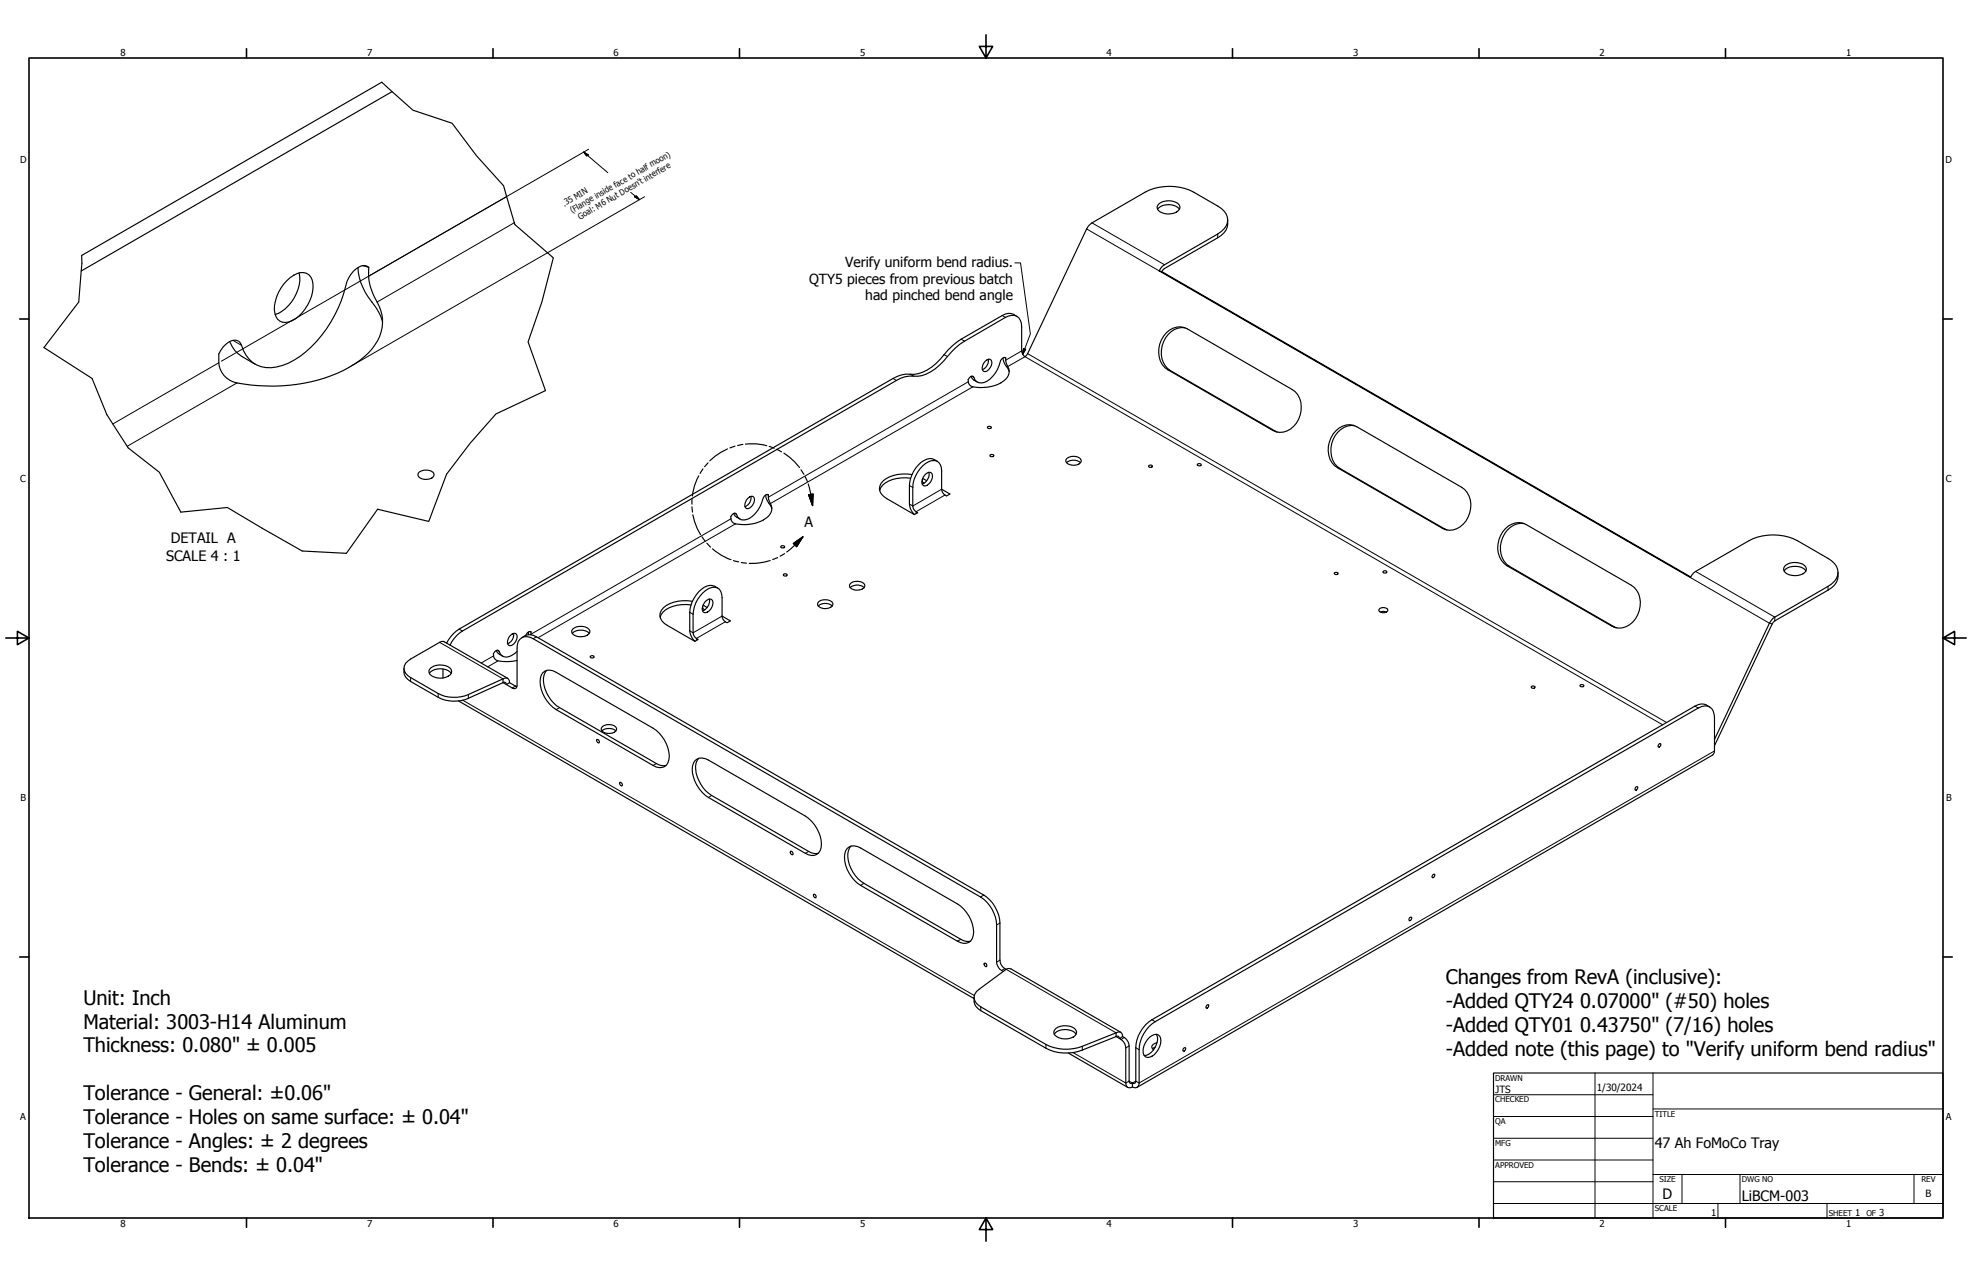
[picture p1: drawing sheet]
<svg xmlns="http://www.w3.org/2000/svg" width="864mm" height="559mm" viewBox="0 0 864 559" stroke-linecap="round" stroke-linejoin="round" font-family="sans-serif">
<!-- layer: Visible (ANSI) -->
<g fill="none" stroke="#000" stroke-width=".51">
<path d="M167.2 36l-131.4 75.9M171.7 40.1l-136.1 78.6M501.5 84.1a23.4 23.4 0 0 1 21.2 0l10.6 6.1a6.5 6.5 0 0 1 3.7 8.8l-1 1.3-2.7 2.2-23.3 13.5-.9 .6-1.5 2M506.9 91.6a6.7 6.7 0 0 1 9.6 0M507.7 89.1a6.9 6.9 0 0 1 8.8 .8 3.1 3.1 0 0 1-3.6 3.7 5.7 5.7 0 0 1-6.1-2.3l-.1-.7zM537.7 98a7 7 0 0 1-4.4 6.1l-23.3 13.5-1.2 1.3M131 119.5a17.2 17.2 0 0 1-10.5 18.2M156.8 117.2a27.9 27.9 0 0 0 7.2 16.5l2.4 4 1.1 3.2M158.8 116.3l2.7 .8M125.7 122.9a8.2 8.2 0 0 1 8.5-3.2 6.8 6.8 0 0 1 2.7 8 18.8 18.8 0 0 1-9 12.8 5 5 0 0 1-5.5 .1 5 5 0 0 1-2.3-5 18.4 18.4 0 0 1 5.6-12.7zM440.3 139l-17.9 10.4M443.9 137.7a4.9 4.9 0 0 0-5 .5l-18 10.3"/>
<path d="M98.9 150.8a4.1 4.1 0 0 1 6.4-.6 14.7 14.7 0 0 0 9.1 10.4 22.6 22.6 0 0 0 19.3-6.4 56.7 56.7 0 0 0 18.3-30.9 10.3 10.3 0 0 1 7.6-7l1.9 .8a23.8 23.8 0 0 0 3.7 15.2 17.4 17.4 0 0 1-2.3 20.5 50.6 50.6 0 0 1-29.8 15 79.8 79.8 0 0 1-30.9-.5 9.8 9.8 0 0 1-6.4-10.5v-1.8l1.9-3zM100.6 149.6a12.3 12.3 0 0 0 5.4 6.5M431.5 158.2l1.4-.9 .7 .1a3 3 0 0 1-.7 4.5 1.63 1.63 0 0 1-2.5 .4 3.6 3.6 0 0 1 1.1-4.1zM432.8 157.4a4.3 4.3 0 0 1-2.6 4.5M439.2 156.8l.5 1.9 2.3 4M439.7 156.5l.7 .2M447.4 143.1v10.6M392.6 166.6l-190.1 109.8M398.6 163.9a12.3 12.3 0 0 0-7.5 1.8l-190.1 109.8a15.1 15.1 0 0 0-5.4 6.1M424.5 165.5l.6-.6 1.1-.1a3.7 3.7 0 0 0 6 2.1 14 14 0 0 0 6-9 1.77 1.77 0 0 1 2.2-1.2l.4 2.6a5.3 5.3 0 0 1-2.5 8.4 18 18 0 0 1-13 1.4 2.44 2.44 0 0 1-.8-3.6zM425.2 164.8l1.3 1.7M432.6 186.8a1.06 1.06 0 0 1 1.5 .5 1.03 1.03 0 0 1-1.7-.2z"/>
<path d="M433.8 199.1a1.06 1.06 0 0 1 1.5 .5 1.03 1.03 0 0 1-1.8-.1zM183.6 206.7a5 5 0 0 1 6.5 .8 2.43 2.43 0 0 1-3.1 2.4 3.6 3.6 0 0 1-4-1.9zM327.5 218.2a1.78 1.78 0 0 1 2.6-.5 3.7 3.7 0 0 1-3.2 5 3.1 3.1 0 0 1 .6-4.5zM328.9 217.4a4.3 4.3 0 0 1-2.6 4.5M335.3 216.8a12.8 12.8 0 0 0 2.6 5.6l.1 .3M335.9 216.5l.6 .2M388.4 218.4l12 7M404.9 208.1a1.99 1.99 0 0 1 3.3-.6 4.2 4.2 0 0 1-3.6 5.3 3.1 3.1 0 0 1 .3-4.7zM406.8 206.8a4.6 4.6 0 0 1-2.9 5.2M409.1 201.2a6.1 6.1 0 0 0-7 2.4 14.4 14.4 0 0 0-3.8 9v8.1M412.4 214.2v-8a3.8 3.8 0 0 0-1.5-3.9 3.8 3.8 0 0 0-4.2-.1 13.7 13.7 0 0 0-7 11.3v8.1M467 202.6a4.8 4.8 0 0 1 6.2 0"/>
<path d="M467.4 200.7a4.6 4.6 0 0 1 6.1 .7 2.91 2.91 0 0 1-4 2.3 2.32 2.32 0 0 1-2.6-2.5zM503.2 203.8l1.1-.1 .4 .6a1.02 1.02 0 0 1-1.7-.2zM524.6 203.1a1.06 1.06 0 0 1 1.5 .5 1.03 1.03 0 0 1-1.8-.1zM320.5 225.5l.6-.6h1.2a3.7 3.7 0 0 0 6 2 14.3 14.3 0 0 0 6-9 1.68 1.68 0 0 1 2.2-1.2l.3 2.6a5.3 5.3 0 0 1-2.5 8.4 18 18 0 0 1-13 1.4 2.44 2.44 0 0 1-.8-3.6zM321.2 224.9l.6 1 .8 .6M342.1 239.1a1.06 1.06 0 0 1 1.6 .4 1.03 1.03 0 0 1-1.8-.1zM765.9 236.8l-23.3 13.5-.9 .6-1.4 2-232.7-134.3 1.2 .3 231.6 133.8M787.1 236.8l13.4 7.7M343.3 251.4l1-.1 .4 .5a.98 .98 0 0 1-1.7-.1zM372.3 257.4a4.6 4.6 0 0 1 6.2 0M372.6 255.4a4.6 4.6 0 0 1 6.1 .7 3 3 0 0 1-4.1 2.3 2.4 2.4 0 0 1-2.5-2.4zM584.3 251l.2-.2a1.06 1.06 0 0 1 1.5 .4 1.01 1.01 0 0 1-1.7-.2z"/>
<path d="M605.6 250.4a1.01 1.01 0 0 1 1.8 .2 1.07 1.07 0 0 1-1.8-.2zM661 248l46 26.6M781.3 250.1a6.7 6.7 0 0 1 9.6 0M781.4 248.2a6.6 6.6 0 0 1 9.4 .1 2.41 2.41 0 0 1-2.3 3.4 7 7 0 0 1-6.9-1.3l-.5-1.5zM800.5 258.4l-23.3 13.5M800.5 256.8l-23.3 13.5M223.6 278.2a1.78 1.78 0 0 1 2.6-.5 3.7 3.7 0 0 1-3.3 5 3.1 3.1 0 0 1 .7-4.5zM224.9 277.4a4.3 4.3 0 0 1-2.6 4.5M229.9 278.4a5 5 0 0 1 5 .5M231.4 276.8l.1 1.1M231.9 276.6l.6 .1M232.5 276.7a1.76 1.76 0 0 0-2.3 1.6"/>
<path d="M232.5 276.7v1.3M250.6 277.4a5.5 5.5 0 0 1 7.5 0M250.8 275.5a5.3 5.3 0 0 1 7.5 .7 3.5 3.5 0 0 1-4.6 2.6 3.1 3.1 0 0 1-3.3-2.6zM302.1 268.2v8.1M302.6 264.9a15.2 15.2 0 0 0-12.2 3.1l-1.3 2.3M303.2 263.3a14 14 0 0 0-13.5 3.9 4.6 4.6 0 0 0 2.5 6.7l12.1 7M303.5 269v8.1M307.5 266.5l.3 .1M308.7 263.6a2.05 2.05 0 0 1 3.3-.6 4.2 4.2 0 0 1-3.6 5.3 3.1 3.1 0 0 1 .3-4.7zM310.6 262.3a4.6 4.6 0 0 1-2.9 5.2M316.2 261.7v8.1M358.3 265.4a4.6 4.6 0 0 1 6.2 0"/>
<path d="M358.6 263.4a4.8 4.8 0 0 1 6.1 .8 2.98 2.98 0 0 1-4 2.3 2.4 2.4 0 0 1-2.6-2.5zM603.9 266.8a2.47 2.47 0 0 1 3.9 .3 2.23 2.23 0 0 1-4 .2zM604.5 268l1.3-.3 1.3 .3M774.9 272.9l-24.1 50.9M776.1 273.2l-25.3 53.4M179.8 296.7l12.1 7M179.8 298.4l12.1 7M188 295a6.5 6.5 0 0 1 9.6 0M188.8 292.4a7 7 0 0 1 8.8 .8 2.12 2.12 0 0 1-1.3 2.9 6.4 6.4 0 0 1-8.4-1.5l.3-1.5zM194 293v3.9M194.6 281.1l-1.3-.2-.8 .4-12.7 7.3M217.3 284.9l.6 1 .8 .6"/>
<path d="M220.3 297.3a1.72 1.72 0 0 1 2-.2 1.72 1.72 0 0 1 .8 1.9M220.3 297.3v1.7l1-.2 .4 1M220.3 297.3l-15.2 6.9M223.1 299l3.3 1.7M223.1 299l-1.4 .8M226.4 283.8l-.1 17a1.21 1.21 0 0 1-2 .5l-2.6-1.5M226.4 285.3a5.3 5.3 0 0 1-6.6 1.8l-1.5-2.2a2.2 2.2 0 0 0-2.3 1.7 2.2 2.2 0 0 0 1.4 2.5 16.9 16.9 0 0 0 9 .1M239.4 293.6a9.9 9.9 0 0 0 .9 11.5 13.7 13.7 0 0 0 4.7 4.8l42.5 24.5a5.3 5.3 0 0 0 4.2 .8M258.4 287.5l.3-.2a.96 .96 0 0 1 1.5 .4 1.01 1.01 0 0 1-1.8-.2zM692.1 299.9a1.06 1.06 0 0 1 1.6 .5 1.03 1.03 0 0 1-1.8-.2zM263.9 318.1a4.6 4.6 0 0 1 6.1 .8 2.33 2.33 0 0 1-2.9 2.3 2.64 2.64 0 0 1-3.7-2.5zM670.8 300.5h1l.5 .5a.98 .98 0 0 1-1.7-.1z"/>
<path d="M742.3 309.2l-237.9 137.4M743.7 310.1l-237.8 137.3M750.8 314.2v14.7M261.4 323.8a.97 .97 0 0 1 1 .4 .97 .97 0 0 1 0 1.1 1.02 1.02 0 0 1-1-1.5zM263.6 320.1a4.8 4.8 0 0 1 6.1 0M306 332.1a7.8 7.8 0 0 0-.6 8.1 15.2 15.2 0 0 0 6.3 8.2l42.4 24.5a5.3 5.3 0 0 0 4.2 .8M726.7 325.7l.6 .2a1.13 1.13 0 0 1-.9 1.3l-.3-.6zM271.5 342.6a1.02 1.02 0 0 1 1 1.5 .97 .97 0 0 1-1-.4 .97 .97 0 0 1 0-1.1zM716.2 344.9l.4-.3 .6 .1a1.23 1.23 0 0 1-1 1.4zM346.2 372.8a1.02 1.02 0 0 1 1 1.5 .97 .97 0 0 1-1-.4 .97 .97 0 0 1 0-1.1zM372.7 370.5a10 10 0 0 0 .9 11.5 13.7 13.7 0 0 0 4.7 4.8l42.5 24.6a5.4 5.4 0 0 0 4.2 .8M376.9 371.3a4.3 4.3 0 0 0-5-.4 4.3 4.3 0 0 0-2.1 4.6 15.6 15.6 0 0 0 7.1 12.2"/>
<path d="M356.3 391.7a.97 .97 0 0 1 1 .4 .97 .97 0 0 1 0 1 1.02 1.02 0 0 1-1-1.4zM430.8 392a15.8 15.8 0 0 1 7.1 12.2v16.3M627.4 383.2l.7-.4 .2 .2a1.25 1.25 0 0 1-.9 1.4l-.3-.2zM617.2 402l.4-.3 .6 .1a1.23 1.23 0 0 1-1 1.4zM431 421.8a.88 .88 0 0 1 1 .5 .88 .88 0 0 1-.2 1.1 1.16 1.16 0 0 1-.8-1.6zM438.6 425l.8 .4M440.1 424.2l.5 .3M440.6 424.5l-11.8 8.8M442.7 424.3l-.6-.2-1.5 .4M429.5 442.6l28.5 16.4M429.5 440.9l28.5 16.5M461.7 452.9a6.5 6.5 0 0 1 9.5 0"/>
<path d="M462.5 450.3a7 7 0 0 1 8.7 .9 2.51 2.51 0 0 1-2.3 3.4 6.4 6.4 0 0 1-7.4-2l.3-1.6zM491.6 454a1.72 1.72 0 0 0-.8-1.9 1.72 1.72 0 0 0-2 .2v1.7l1-.2 .4 1M492.4 454.3l-.8-.3-1.4 .8 .7 .4M493 458.9v15.4M494.5 458v15.5M497.4 458.9v14.6M498.9 459.7v14.6M503.5 454.2a3.1 3.1 0 0 1 4.4-.4 7.3 7.3 0 0 1-5.4 9.3 2.37 2.37 0 0 1-1.9-2.8 8.4 8.4 0 0 1 2.9-6.1zM506 458.5l-1.3 .8M506.4 452.9a7 7 0 0 1-2.3 8l-2.1 1.3h-.9M506.7 456.6a2.04 2.04 0 0 0-2.1 2.6l.6 .5M518.2 459.2l.4-.3 .6 .1a.93 .93 0 0 1-.2 .9 .93 .93 0 0 1-1 .2z"/>
<path d="M528.4 440.4l.7-.5 .2 .3a1.25 1.25 0 0 1-.9 1.4l-.3-.3z"/>
</g>
<!-- layer: Visible Narrow (ANSI) -->
<g fill="none" stroke="#000" stroke-width=".44">
<path d="M221.9 86.1l-60.5 34.9M225.2 97.5l-60 34.8M478.2 97.6l31.8 18.4M475.9 100.3l31.7 18.3M533.3 102.5v1.6M438.9 138.2l1.4 .8M95.8 158.9l-46.4 26.8M102 149l3.8 2.3M413.4 155.3l1.5 .8M420.9 148.5l1.5 .9M447.4 153.7l-7 4M450 154.9l279.9 161.5"/>
<path d="M103.8 167.7l-48.1 27.8M391.1 165.7l1.5 .9M398.6 163.9l1.4 .8M424.1 167.2l-87.6 50.5M425.6 164.7l.9 .6M426 169.4l-88.6 51.1M441.3 160.5l7.6-4.3 279.3 161.2M511.4 161.9l1.2 .4M557.3 188.5l1.2 .3M398.3 212.6l1.4 .9M403.9 209.9v1.2M412.4 214.2l-12.7 7.4-1.4-.9"/>
<path d="M413.8 216.8l-12.6 7.3v.8M585.7 204.8l1.1 .4M320.1 227.2l-87.6 50.5M321.6 224.7l1 .6M322.1 229.4l-86.5 49.9M631.6 231.3l1.2 .4M659.9 247.7l1.1 .3M740.3 252.9l34.6 20 1.2 .3M742.6 250.3l34.6 20v1.6M800.5 256.8v1.6M201 275.5l1.5 .9M234.9 278.9l-1.4 .8"/>
<path d="M302.1 268.2l1.4 .8M307.8 265.4v1.2M316.2 269.8l-12.7 7.3-1.4-.8M317.6 272.3l-12.6 7.3v.9M705.9 274.2l1.1 .4M179.8 296.7v1.7M192.5 281.3l27.8 16M216.2 287.2l-5.5 3.2M217.7 284.7l.9 .6M218.1 289.4l-4.5 2.6M220.3 299l1.4 .8M191.9 303.7v1.7"/>
<path d="M202.6 306.6l224.1 129.4M205.1 304.2v1.6M225.7 300.5l-1.4 .8M245 309.9l-1.4 .9M742.3 309.2l1.4 .9M287.5 334.4l-1.5 .8M750.8 328.9l-251.9 145.4-1.5-.8-1.5 .8-1.4-.8-1.5 .8-23.1-13.4M311.7 348.4l-1.4 .8M354.1 372.9l-1.4 .8M378.3 386.8l-1.4 .9M430.8 392l-1.4 .8M420.8 411.4l-1.5 .8"/>
<path d="M437.9 404.2l-1.5 .9M437.9 420.5l-1.5 .8M440.1 424.2l-1.5 .8M440.6 424.5l48.2 27.8M429.5 440.9v1.7M458 457.4v1.6M474 458.2v1.7M488.8 454l1.4 .8M492.4 454.3l-1.5 .9M494.5 458l-1.5 .9M497.4 458.9l1.5 .8M504.4 446.6l1.5 .8"/>
</g>
<g fill="none" stroke="#000" stroke-width=".51">
<path d="M501.5 84.1l-23.3 13.5-1.7 1.6-26.5 55.7-1.1 1.3a3.3 3.3 0 0 1-1.5-2.5M537.7 96.3v1.7M440.3 139a4.4 4.4 0 0 1 5-.4 4.4 4.4 0 0 1 2.1 4.5M443.9 137.7l1.4 .9M106 156.1l5.8 3.4M420.9 148.5a33.8 33.8 0 0 0-9.2 8.9 17 17 0 0 1-13.1 6.5M422.4 149.4a31.9 31.9 0 0 0-9.2 8.8 16.2 16.2 0 0 1-14.9 6.5l-3.8 .9-1.9 1M510.7 145.8a7.6 7.6 0 0 1 9.2-1.8l45.9 26.6a10.2 10.2 0 0 1 2 14.7 8.1 8.1 0 0 1-10.5 3.2l-45.9-26.6a10.3 10.3 0 0 1-1.8-14.7zM519 143.6a9.5 9.5 0 0 0-10 7.8 9.7 9.7 0 0 0 3.6 10.9l46.8 26.9M426.5 166.5l1.5 .8M585 188.7a7.4 7.4 0 0 1 9.2-1.8l45.9 26.5a10.7 10.7 0 0 1-.7 17.4 7.2 7.2 0 0 1-7.8 .5l-45.9-26.5a10.3 10.3 0 0 1-1.9-14.7zM593.3 186.4a9.8 9.8 0 0 0-10.4 9.8 9.1 9.1 0 0 0 3.9 9l46.9 26.9"/>
<path d="M398.8 209.4a13.5 13.5 0 0 0-13.1 4.2l-.4 1.2M399.4 207.8a14.2 14.2 0 0 0-13.6 3.9 4.6 4.6 0 0 0 2.6 6.7M403.7 210.9l1 .7M404.1 209.5l1.7 1M409.1 201.2l1.4 .9M412.4 214.2l3.6 2.1-1.5 .9a3.5 3.5 0 0 1-2.1-3zM322.6 226.5l1.4 .8M398.3 220.7a6.2 6.2 0 0 0 2.2 4.6M399.7 221.6a3.2 3.2 0 0 0 2.2 2.9l-1.5 .9M659.3 231.5a7.4 7.4 0 0 1 9.1-1.8l46 26.6a10.3 10.3 0 0 1 1.8 14.7 8.1 8.1 0 0 1-10.3 3.2l-46-26.5a10.7 10.7 0 0 1-.6-16.2zM667.5 229.3a9.5 9.5 0 0 0-10 7.8 9.8 9.8 0 0 0 3.5 10.9M765.9 236.8a23.4 23.4 0 0 1 21.2 0"/>
<path d="M314.3 257.6a5.1 5.1 0 0 0-7.1 .5 14.6 14.6 0 0 0-5.1 10.1M800.5 244.5a6.5 6.5 0 0 1 3.7 8.9l-2.1 2.4-1.6 1M804.9 250.6a7.3 7.3 0 0 1-4.4 7.8M202.5 276.4a14.8 14.8 0 0 0-5.5 6.1M229.9 278.4l-1.4 .9M234.9 278.9l195.9 113.1M302.1 276.3l.4 1.9 1.9 2.7M303.5 277.1l.2 .7a3.4 3.4 0 0 0 2.1 2.2l-1.5 .9M307.8 266.6l.8 .5M307.9 265l1.8 1.1M316.2 269.8l3.6 2.1-1.4 .8-.8-.4a3 3 0 0 1-1.4-2.5zM316.2 261.7a3.8 3.8 0 0 0-1.5-3.9 3.8 3.8 0 0 0-4.2-.1 13.7 13.7 0 0 0-7 11.3"/>
<path d="M707 274.6l.9 .4M777.2 271.9l-1.1 1.3M777.2 270.3l-.8 .6-1.5 2M176.9 292.7a5.2 5.2 0 0 0 2.9 5.7M179.8 288.6a4.3 4.3 0 0 0-2.9 4.1 4.3 4.3 0 0 0 2.9 4M194.6 281.1l27.7 16M218.7 286.5l1.4 .8M220.3 299l-15.2 6.8a15.3 15.3 0 0 1-13.2-.4M226.4 283.8a4.3 4.3 0 0 1 2.1-4.5 4.3 4.3 0 0 1 5 .4l195.9 113.1a15.4 15.4 0 0 1 7 12.3l.2 17a4.7 4.7 0 0 0 2 2.9M237.7 294.6a4.3 4.3 0 0 1 5.9-.2l42.4 24.5a15 15 0 0 1 6.9 13.8 4.1 4.1 0 0 1-2.6 3.4 4.1 4.1 0 0 1-4.3-.9l-42.4-24.4a14.2 14.2 0 0 1-6.6-15.1zM191.9 303.7a16 16 0 0 0 13.2 .5M200.8 307l225.8 130.3"/>
<path d="M742.3 309.2a5.2 5.2 0 0 1 6.4 .4M743.7 310.1a4.4 4.4 0 0 1 5-.5 4.4 4.4 0 0 1 2.1 4.6M304.4 333.1a4.3 4.3 0 0 1 5.9-.2l42.4 24.5a15.3 15.3 0 0 1 6.9 13.8 4.1 4.1 0 0 1-6.9 2.5l-42.4-24.5a15.2 15.2 0 0 1-7-13.7zM750.8 328.9l-.9 1.8-251.9 145.5M376.9 371.3l42.4 24.6a15 15 0 0 1 6.9 13.7 3.8 3.8 0 0 1-5.5 3.2l-43.8-25.1M426.6 436.8a5.2 5.2 0 0 0 2.9 5.8M428.8 433.3a4.2 4.2 0 0 0-2.2 4.1 4.2 4.2 0 0 0 2.9 3.5M437.9 420.5a4.5 4.5 0 0 0 2.2 3.7M442.7 424.3l48.1 27.8M488.8 454l-14.8 5.9a19.7 19.7 0 0 1-16-.9M488.8 452.3l-14.8 5.9a19.7 19.7 0 0 1-16-.8M490.9 455.2a4.6 4.6 0 0 1 2.1 3.7"/>
<path d="M492.4 454.3l.6 .6a4.6 4.6 0 0 1 1.5 3.1M504.4 446.6a15.4 15.4 0 0 0-7 12.3M505.9 447.4a15.4 15.4 0 0 0-7 12.3M467.8 461.1l26 15.1M493 474.3a1.78 1.78 0 0 0 .9 1.9 1.78 1.78 0 0 0 2-.2M494.5 473.5l.4 .9 1-.1M495.9 474.3v1.7M497.4 473.5l-.4 .9-1.1-.1M498.9 474.3a1.8 1.8 0 0 1-.9 1.9 1.8 1.8 0 0 1-2.1-.2"/>
</g>
<!-- layer: Break Line (ANSI) -->
<path d="M167.2 36l13.6 12.3 17.2 5.7 10.7 14.2 11.8 13.1 5 17.1 16.8 14.5-5 19.4-6 17.4 7.6 21.4-21.7 10.2-11.3 12.8-10.3 13.5-7.8 20.7-22.4-5.3-13.7 19.3-19.4-1-32.7-19.1-20.4 2.1-9.4-17.5-13.7-10.6-9.3-14.6-6.5-15.9-21.1-13.5 15.3-19.9 1.4-17-.1-3.4" fill="none" stroke="#000" stroke-width=".51"/>
<!-- layer: Detail Boundary (ANSI) -->
<g fill="none" stroke="#000" stroke-width=".51">
<path d="M318.6 196.6l-5.4 3.2-2.4 2M321.9 195.4l-2.2 .8M325.3 194.6l-2.3 .5M326.5 194.5a23.2 23.2 0 0 1 9.3 .7M336.9 195.5l2.2 .8M340.2 196.7l2.1 1.2M343.3 198.4l2.5 1.8 4.3 4.5M303.1 218.4l-.1 2.4M306 208.4a23 23 0 0 0-2.8 8.8M307.8 205.4l-1.2 1.9M310.1 202.7l-1.6 1.7M350.8 205.7l1.2 2"/>
<path d="M352.6 208.7l1 2.2M353.9 212l1.2 4.5 .8 4.9M354.1 216.7l2-.4-.2 5.1zM303 221.9l.3 2.4M303.4 225.4l1.9 6 1.5 2.7M307.4 235.1l1.4 1.9M309.6 237.9l1.6 1.7M347.4 238l4.2-2.9-2.7 4.3zM351.6 235.1l-3.5 3.6-3.5 3M312 240.3a23.6 23.6 0 0 0 8.1 4.8M321.2 245.5l2.3 .6M324.6 246.4l2.3 .2"/>
<path d="M337.3 245.5l-6.1 1.2-3.1 .1M340.6 244.2l-2.2 .8M343.6 242.4l-2 1.2"/>
</g>
<path d="M354.1 216.7l1.8 4.7zM354.1 216.7l2-.4-.2 5.1zM351.6 235.1l-2.7 4.3zM347.4 238l4.2-2.9-2.7 4.3z" fill="#000" stroke="#000" stroke-width=".51"/>
<!-- layer: Border (ANSI) -->
<g fill="none" stroke="#000" stroke-width=".7">
<path d="M431.8 15.2v10.2l-2.9-5.1h5.8l-2.9 5.1M12.7 25.4h838.2v508h-838.2zM107.9 21.3v4.1M215.9 21.3v4.1M323.8 21.3v4.1M539.8 21.3v4.1M647.7 21.3v4.1M755.6 21.3v4.1M8.6 139.7h4.1M850.9 139.7h4.1M2.5 279.4h10.2l-5.1-2.9v5.8l5.1-2.9M850.9 279.4l5.1 2.9v-5.8l-5.1 2.9h10.2"/>
<path d="M8.6 419.1h4.1M850.9 419.1h4.1M107.9 533.4v4.1M215.9 533.4v4.1M323.8 533.4v4.1M431.8 533.4l2.9 5.1h-5.8l2.9-5.1v10.2M539.8 533.4v4.1M647.7 533.4v4.1M755.6 533.4v4.1"/>
</g>
<!-- layer: Title (ANSI) -->
<g fill="none" stroke="#000" stroke-width=".44">
<path d="M654 479.4h69.9M698.5 469.9v63.5M723.9 469.9v63.5M654 488.9h69.9M654 498.5h69.9M723.9 485.6h127M654 508h69.9M654 517.5h69.9M723.9 514.3h127M736.6 514.3v12.7M762 514.3v12.7M838.2 514.3v12.7"/>
<path d="M654 527h196.9M752.3 527v6.4M800.1 527v6.4"/>
</g>
<path d="M654 469.9h196.9v63.5h-196.9z" fill="none" stroke="#000" stroke-width=".51"/>
<!-- layer: Dimension (ANSI) -->
<path d="M255.6 66.6l2.1 1.3-.8 .4zM255.6 66.6l10.6 9M257.8 65.3l-160.8 92.9M276.2 84.3l3.8 3.1M277.9 86.2l.8-.4 1.3 1.6zM282.3 86.2l-128.4 74.1" fill="none" stroke="#000" stroke-width=".44"/>
<path d="M255.6 66.6l2.1 1.3zM255.6 66.6l2.1 1.3-.8 .4zM277.9 86.2l2.1 1.2zM277.9 86.2l.8-.4 1.3 1.6z" fill="#000" stroke="#000" stroke-width=".44"/>
<!-- layer: Symbol (ANSI) -->
<path d="M444.4 115.1h2.5l4.3 31.1-3.3 8.9M448.2 152.6l1 .4-1.3 2.1z" fill="none" stroke="#000" stroke-width=".44"/>
<path d="M448.2 152.6l-.3 2.5zM448.2 152.6l1 .4-1.3 2.1z" fill="#000" stroke="#000" stroke-width=".44"/>
<g font-size="8.8">
<text x="633.2" y="431">Changes from RevA (inclusive):</text>
<text x="36.5" y="440">Unit: Inch</text>
<text x="633.2" y="441.5">-Added QTY24</text>
<text x="692" y="441.5">0.07000&quot; (#50) holes</text>
<text x="36.5" y="450.5">Material: 3003-H14 Aluminum</text>
<text x="633.2" y="451.9">-Added QTY01</text>
<text x="692" y="451.9">0.43750&quot; (7/16) holes</text>
<text x="36.5" y="460.9">Thickness: 0.080&quot; ± 0.005</text>
<text x="633.2" y="462.4">-Added note (this page) to &quot;Verify uniform bend radius&quot;</text>
<text x="36.5" y="481.8">Tolerance - General: ±0.06&quot;</text>
<text x="36.5" y="492.3">Tolerance - Holes on same surface: ± 0.04&quot;</text>
<text x="36.5" y="502.7">Tolerance - Angles: ± 2 degrees</text>
<text x="36.5" y="513.2">Tolerance - Bends: ± 0.04&quot;</text>
</g>
<g font-size="6.3">
<text x="352.3" y="230.7">A</text>
<text x="74.8" y="238">DETAIL A</text>
<text x="72.7" y="245.6">SCALE 4 : 1</text>
<text x="724.7" y="502.9">47 Ah FoMoCo Tray</text>
<text x="728.1" y="524.9">D</text>
<text x="762.8" y="526.2">LiBCM-003</text>
</g>
<g font-size="6.1">
<text x="370.1" y="116.8">Verify uniform bend radius.</text>
<text x="354.3" y="124.2">QTY5 pieces from previous batch</text>
<text x="378.9" y="131.5">had pinched bend angle</text>
</g>
<g font-size="4.4">
<text x="654.8" y="478.6">JTS</text>
<text x="699.3" y="478">1/30/2024</text>
<text x="843.3" y="524.2">B</text>
</g>
<g font-size="4.2">
<text x="52.8" y="24.4">8</text>
<text x="160.8" y="24.4">7</text>
<text x="268.7" y="24.4">6</text>
<text x="376.7" y="24.4">5</text>
<text x="484.6" y="24.4">4</text>
<text x="592.6" y="24.4">3</text>
<text x="700.5" y="24.4">2</text>
<text x="808.5" y="24.4">1</text>
<text x="8.8" y="71.4">D</text>
<text x="852" y="71.4">D</text>
<text x="8.9" y="211.1">C</text>
<text x="852.2" y="211.1">C</text>
<text x="9" y="350.8">B</text>
<text x="852.2" y="350.8">B</text>
<text x="8.9" y="490.5">A</text>
<text x="852.2" y="490.5">A</text>
<text x="749.3" y="532.6">1</text>
<text x="812.4" y="532.6">1</text>
<text x="823" y="532.6">3</text>
<text x="52.8" y="537.5">8</text>
<text x="160.8" y="537.5">7</text>
<text x="268.7" y="537.5">6</text>
<text x="376.7" y="537.5">5</text>
<text x="484.6" y="537.5">4</text>
<text x="592.6" y="537.5">3</text>
<text x="700.5" y="537.5">2</text>
<text x="808.5" y="537.5">1</text>
</g>
<g font-size="3.7">
<text x="247.2" y="90.5" transform="rotate(-30 247.2 90.5)">.35 MIN</text>
<text x="250.6" y="93.3" transform="rotate(-30 250.6 93.3)">(Flange inside face to half moon)</text>
<text x="254.1" y="96.3" transform="rotate(-30 254.1 96.3)">Goal: M6 Nut Doesn't interfere</text>
</g>
<g font-size="3.5">
<text x="654.8" y="473.2">DRAWN</text>
<text x="654.8" y="482.8">CHECKED</text>
<text x="724.7" y="488.9">TITLE</text>
<text x="654.8" y="492.3">QA</text>
<text x="654.8" y="501.8">MFG</text>
<text x="654.8" y="511.4">APPROVED</text>
<text x="726.7" y="517.7">SIZE</text>
<text x="762.8" y="517.7">DWG NO</text>
<text x="841.4" y="517.7">REV</text>
<text x="724.7" y="530.4">SCALE</text>
<text x="800.9" y="532.6">SHEET</text>
<text x="817.4" y="532.6">OF</text>
</g>
</svg>
